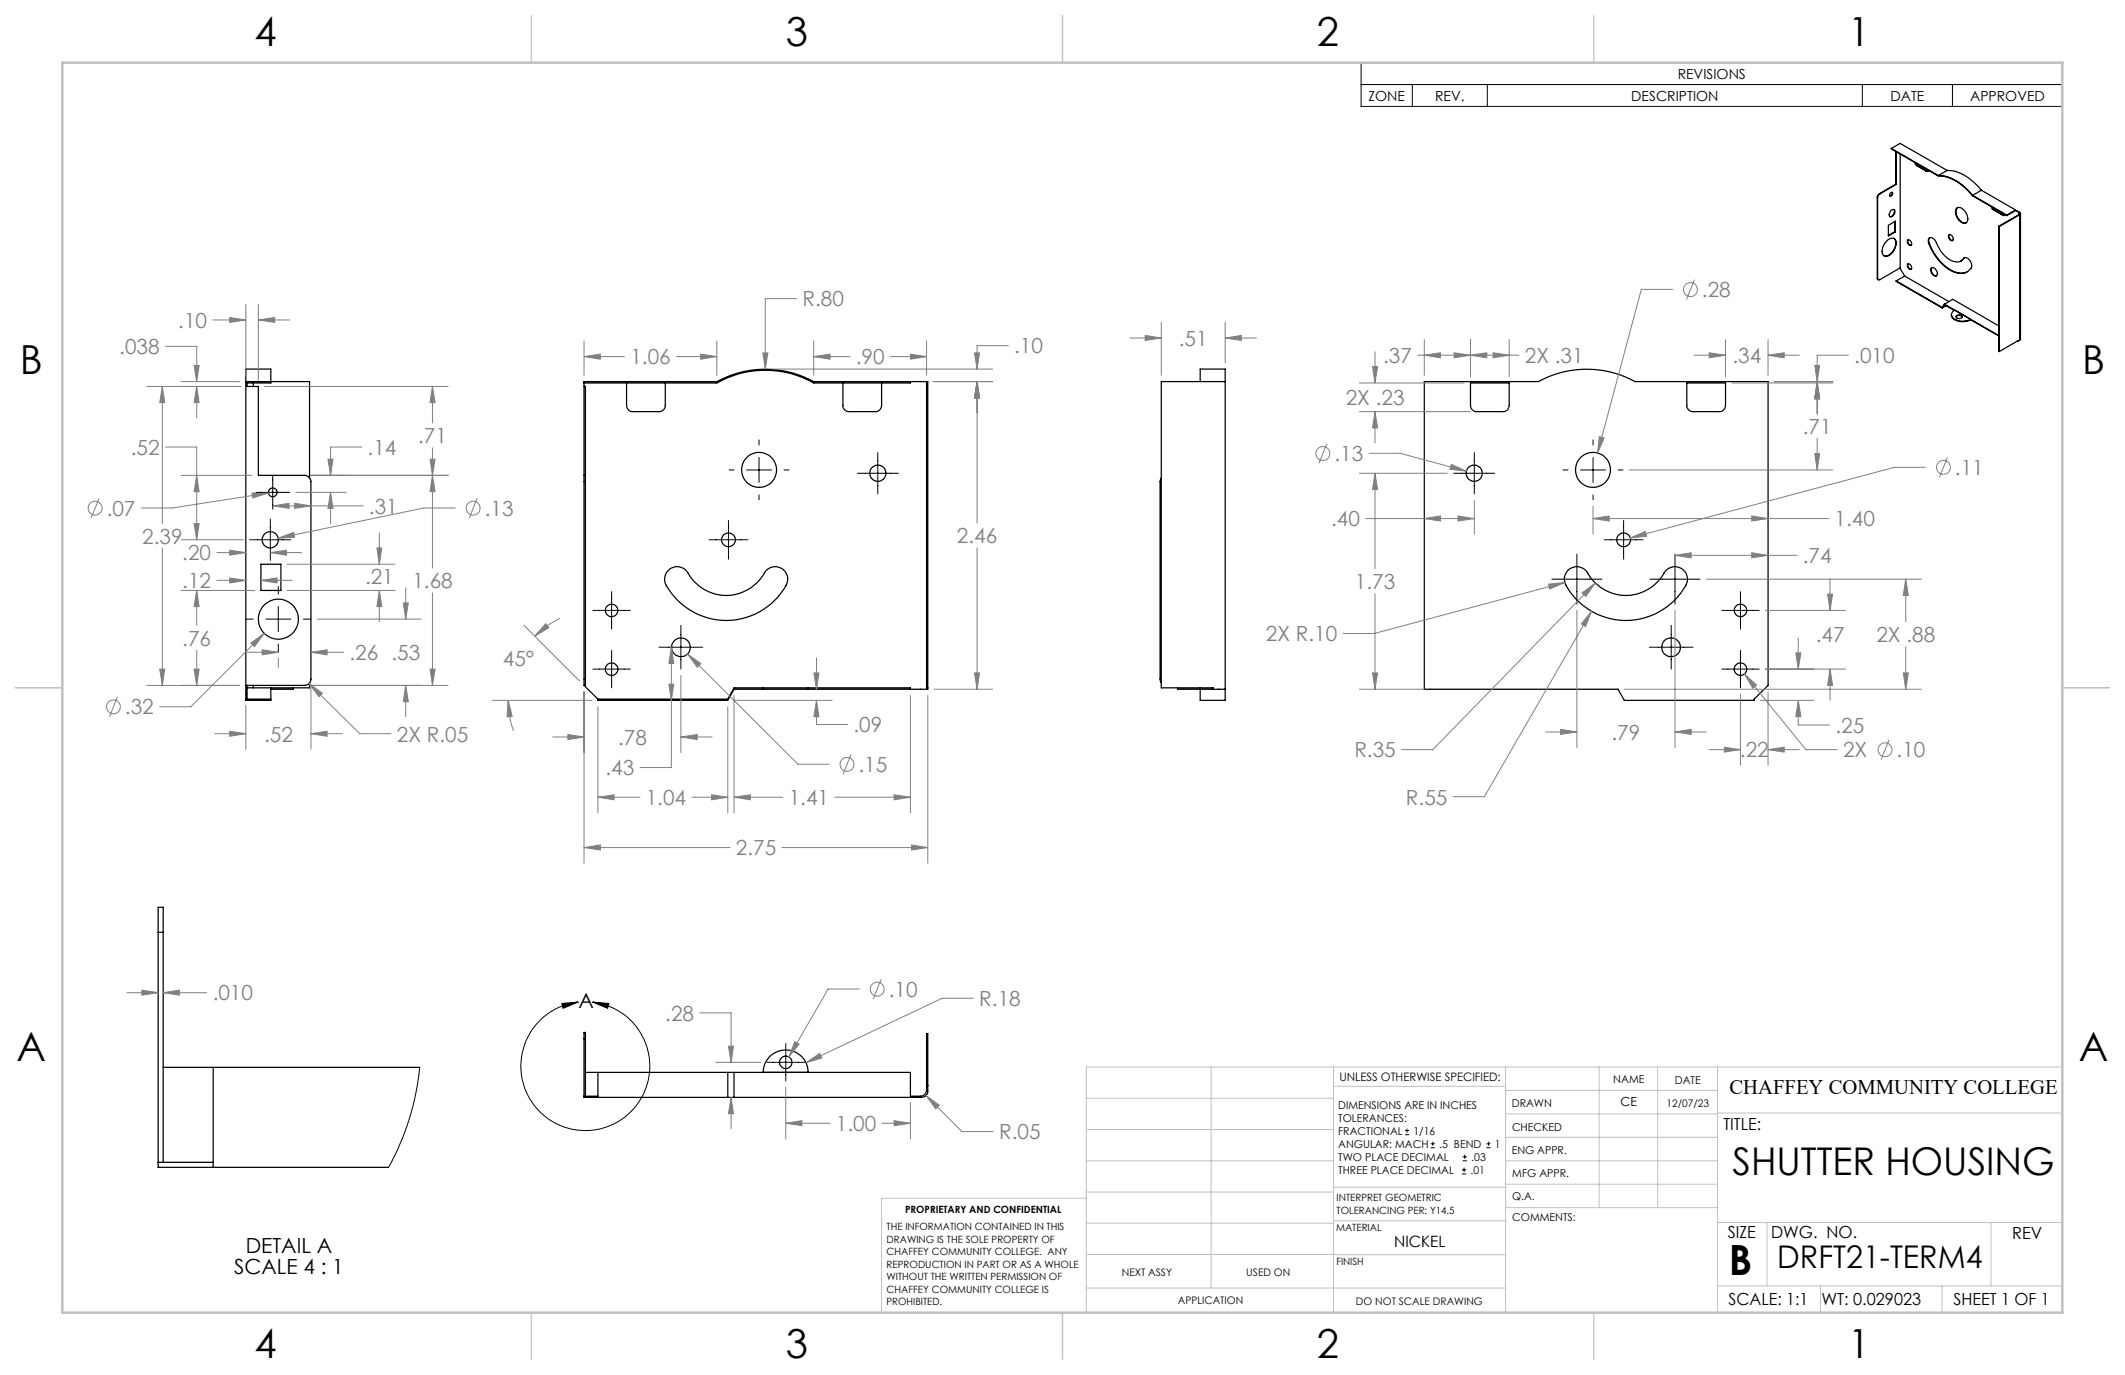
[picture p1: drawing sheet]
<svg xmlns="http://www.w3.org/2000/svg" width="432mm" height="279mm" viewBox="0 0 432 279" stroke-linecap="round" stroke-linejoin="round" font-family="sans-serif">
<g fill="none" stroke="#000" stroke-width=".25">
<path d="M381.9 39.3l-.4 .8M381.9 39.3l.1 .1M382 39.4l-.3 .3-.2 .5M384.1 39.2a.28 .28 0 0 1 .5 0 .28 .28 0 0 1-.1 .4l-.1 .1a.28 .28 0 0 1-.4 .1 .28 .28 0 0 1 .1-.5zM384.3 30.2l9.6 5.6a8.9 8.9 0 0 1 6.5 3.5l.4 .5 7 4M384.3 30.2l9.6 5.5M384.3 30.2l1.8-1.1 9.6 5.5M384.5 39.1a.58 .58 0 0 1-.5 .7M385.2 37.4l.1 .1M385.2 30.8v6.6M385.2 37.4l-3.3 1.9M385.3 37.5l-3.3 1.9"/>
<path d="M385.3 30.8v6.7M386.1 31.3v23.1l-4.1 2.4a.28 .28 0 0 1-.3 .1 .28 .28 0 0 1-.2-.3M389.1 33v.3l.4 .4M389.2 33.1l.4 .6M389.5 33.7l1.9 1.1M389.6 33.7h-.1M389.6 33.7l1.9 1M391.5 34.7l.3 .1M391.5 34.7l-.1 .1M391.9 34.6l-.2 .3-.3-.1M393.9 35.7a9.5 9.5 0 0 1 6.9 4M395.7 34.6a8.9 8.9 0 0 1 6.5 3.6l.4 .5"/>
<path d="M395.7 34.6l-1.8 1.1M400.8 39.7l7 4M402.6 38.7l7.8 4.4a.26 .26 0 0 1 .2 .3 .26 .26 0 0 1-.2 .2M402.6 38.7l-1.8 1M381.5 56.5l.2 .4M381.5 40.1v.1M381.5 56.5v.1M381.5 40.1v16.4M381.5 40.2v16.4M383.2 49.2a1.32 1.32 0 0 1 1.9-.5 2.69 2.69 0 0 1-1.9 3.4 1.29 1.29 0 0 1-.6-2zM383.7 45.8l1.4-.9v2.2l-1.4 .8zM384.2 42.8a.47 .47 0 0 1 .7-.2 .47 .47 0 0 1 .1 .8 .7 .7 0 0 1-1.1 .5v-.5z"/>
<path d="M384.8 42.6a1.01 1.01 0 0 1-.8 1.4M384.8 48.4a2.06 2.06 0 0 1-.3 2.8 1.54 1.54 0 0 1-1.7 .8M385.1 47.1h.1M385.1 45v2.1M385.1 47.1l-1.4 .7M385.3 57.1l9.4 5.5M385.3 57.1l9.4 5.4 .4-.7M386.1 54.5l.9 1.6M387 56.1l9 5.2M387 56.1l-1.7 1M387.6 53.7a.65 .65 0 0 1 .7 .3 .65 .65 0 0 1 0 .8 .81 .81 0 0 1-.7-1.1zM387.6 48.8a.68 .68 0 0 1 .7 .3 .68 .68 0 0 1 0 .8 .83 .83 0 0 1-.7-1.1z"/>
<path d="M387.7 48.7v.1a.78 .78 0 0 0 .7 1M387.7 53.6a.78 .78 0 0 0 .7 1.1M391.9 49.5a10.1 10.1 0 0 0 5.4 5.9 2.43 2.43 0 0 0 3.4-1.4l-.1-.1a1.5 1.5 0 0 0-1.4-1.5l-.2 .1M391.9 49.5a.7 .7 0 0 1-.1-.9 .7 .7 0 0 1 .8-.3 2.65 2.65 0 0 1 1.2 1.8 5 5 0 0 0 4 3.1l.7-.2 .5-.5M392 49.4a9.4 9.4 0 0 0 5.7 6l1 .1 1.1-.3M392 49.4l-.1 .1M392.1 48.3a.99 .99 0 0 0-.1 1.1M392.4 54.5a.83 .83 0 0 1 1.2 .8 .53 .53 0 0 1-.2 .8 .53 .53 0 0 1-.7-.4 1.18 1.18 0 0 1-.3-1.2zM392.6 54.4a1.12 1.12 0 0 0 .9 1.6M396 47.7a.72 .72 0 0 1 .8 .4 .72 .72 0 0 1-.2 .8h-.2a.86 .86 0 0 1-.4-1.2zM396.1 47.7l-.1 .1a.91 .91 0 0 0 .8 1.1M397.6 42.3a1.22 1.22 0 0 1 1.7 .7 1.87 1.87 0 0 1 .3 2.3 1.61 1.61 0 0 1-2-1.3 1.8 1.8 0 0 1 0-1.7z"/>
<path d="M397.8 42.2a2.22 2.22 0 0 0 1.3 3.1h.5M399.1 52.5l-.6 .5M399.1 52.5h-.1M399.2 52.4l-.1 .1M404.6 42l.5 .7M404.7 42.1l.5 .5M405.1 42.7l1.9 1M405.2 42.6l-.1 .1M405.2 42.6l1.8 1.1M406.2 46v25.4h.1M406.2 46h.1M406.3 46v25.4"/>
<path d="M407 43.7h.3M407 43.7h.1M407.4 43.6l-.2 .2-.2-.1M407.8 43.7v.1M409.5 42.7l.7 .4M409.5 42.7l-1.7 1M409.5 42.7l-1.7 1.1M410.2 43.1a.26 .26 0 0 1 .2 .3 .26 .26 0 0 1-.2 .2M410.2 43.6l-4 2.4M410.2 43.1v.5M410.4 43.6v25.5M410.4 43.6l-4.1 2.4"/>
<path d="M410.6 43.4v25.6l-.2 .1M50 77.5v-2.5h5v2.8h-4.8v.7h2.3v18.1h9.4a1.33 1.33 0 0 1 1.3 1.3v40.1a1.33 1.33 0 0 1-1.3 1.3h-11.9M50 77.5h12.9v19.6M50 77.5v64.8h5v-2.5M51.5 77.8v.7M118.7 78.5h.3v18.1M127.3 77.8v4.6a1.26 1.26 0 0 0 1.3 1.2h5.3a1.21 1.21 0 0 0 1.3-1.2v-4.6M171.3 77.8v4.6a1.21 1.21 0 0 0 1.2 1.2h5.4a1.26 1.26 0 0 0 1.2-1.2v-4.6M185 77.5v.3h-19.7a20 20 0 0 0-19.6 0h-27M188.3 77.5h-23a20.5 20.5 0 0 0-19.6 0h-27v19.1M188.3 77.5h.2v62.6h-.2M188.3 77.5v62.6"/>
<path d="M243.9 77.5v-2.5h5.1v2.5M249 77.5h-13v62.3h10.5v.3M249 77.5v64.8h-5.1v-2.5M289.4 77.5h23.2a20.5 20.5 0 0 1 19.6 0h27.1v61.8l-2.9 2.8v.2h-26.3l-1.3-2.2h-39.4zM298.8 77.8h7.9v4.6a1.21 1.21 0 0 1-1.3 1.2h-5.3a1.26 1.26 0 0 1-1.3-1.2zM342.8 77.8h7.8v4.6a1.26 1.26 0 0 1-1.2 1.2h-5.4a1.21 1.21 0 0 1-1.2-1.2zM394.7 62.6l.4-.7 2 1.2M395.1 61.8l11.1 6.4M395.1 61.8l1.7-1 9.4 5.4M395.5 62.1l-.8 .5M396.5 63.9a1.66 1.66 0 0 0 1.8 1.4h1.4l.7-.3M397.2 63a1.05 1.05 0 0 0-.6 1.2 1.05 1.05 0 0 0 .9 .8 3.5 3.5 0 0 0 2.9-.1v.1"/>
<path d="M397.5 64.4a.79 .79 0 0 1 1.2 0M397.5 64.2l.4-.2a.44 .44 0 0 1 .6 0 .44 .44 0 0 1 .1 .6 .61 .61 0 0 1-.7 .1 .61 .61 0 0 1-.4-.5zM400.4 65l5.8 3.3M409.9 69.4h.1M410 69.4v-.1l-3.7 2.1M410.4 69.1l-.4 .3M118.7 96.6v42.7M118.7 96.6h.3M119 96.6v42.7h-.3M236 97.1l-.3 .8v40.1l.3 .8M53 114.7h4.1v5.3h-4.1zM135.9 115.9a2.51 2.51 0 0 1 3.9 .6 8.9 8.9 0 0 0 15.7-.4 2.54 2.54 0 0 1 3.4-.5 2.54 2.54 0 0 1 .8 3.3 13.9 13.9 0 0 1-24.6-.8l.1-1.2z"/>
<path d="M318.7 115.9a2.51 2.51 0 0 1 3.9 .6 8.9 8.9 0 0 0 15.8-.4 2.54 2.54 0 0 1 3.4-.5 2.54 2.54 0 0 1 .8 3.3 13.9 13.9 0 0 1-24.6-.4l-.1-.4a2.48 2.48 0 0 1 .8-2.2zM50.2 139.8h4.8M50.2 139.3v2.8M51.5 139.3v.5M55 139.8h4.6M59.6 139.8v.3h-4.6M62.9 138.8v1h-3.3M118.7 139.3l2.8 2.8M155.1 139.8h9.1M155.1 139.8v.3M155.1 139.8h-5.9l-1.3 2.3h-26.4M164.2 139.8v.3"/>
<path d="M164.2 139.8h20.8v.3M188.3 139.8h.2M239.3 139.8v.3h9.7M50 142.1h5M155.1 140.1h9.1M155.1 140.1h-5.9l-1.3 2.2h-26.4v-.2M164.2 140.1h24.1M32.1 189.4v-5h1.1v5M32.1 189.4v47.8h46.9M32.1 189.4h1.1M33.2 189.4v46.8M33.2 216.9h52.1"/>
<path d="M43.3 216.9v20.3M118.7 211.1v11.9h68.6a1.26 1.26 0 0 0 1.2-1.3v-11.7h-.2v11.5a1.26 1.26 0 0 1-1.3 1.2h-2v-4.8h-66M118.7 211.1v-1.3h.3v1.3M118.7 211.1h.3M119 211.1v11.6M121.5 217.9v5.1M147.9 217.9v5.1M149.2 217.9v5.1M155.1 217.9a4.6 4.6 0 0 1 4.5-4.5 4.6 4.6 0 0 1 4.6 4.5M32.1 236.2h11.2M118.7 222.7h2.8M188.3 220.6h.2"/>
<circle cx="154.2" cy="95.5" r="3.6"/>
<circle cx="178.4" cy="96.2" r="1.65"/>
<circle cx="299.6" cy="96.2" r="1.65"/>
<circle cx="323.7" cy="95.5" r="3.6"/>
<circle cx="54.9" cy="109.7" r="1.65"/>
<circle cx="55.4" cy="100" r=".89"/>
<circle cx="148" cy="109.7" r="1.4"/>
<circle cx="329.9" cy="109.7" r="1.41"/>
<circle cx="56.6" cy="125.8" r="4.1"/>
<circle cx="124.3" cy="136" r="1.28"/>
<circle cx="124.3" cy="124" r="1.27"/>
<circle cx="138.4" cy="131.5" r="1.9"/>
<circle cx="339.6" cy="131.5" r="1.9"/>
<circle cx="353.7" cy="124" r="1.27"/>
<circle cx="353.7" cy="136" r="1.28"/>
<circle cx="159.7" cy="215.9" r="1.27"/>
</g>
<g fill="none" stroke="#000" stroke-width=".2">
<path d="M276.6 12.7h142.5v8.9h-142.5zM276.6 17.2h142.5M287 17.2v4.4M302.2 17.2v4.4M378.4 17.2v4.4M396.7 17.2v4.4M55.4 96.6v6.9M148.2 95.5h1M151.7 95.5h5.1M154.2 89.4v1M154.2 93v5M159.3 95.5h1"/>
<path d="M174.2 96.2h8.4M178.4 92v8.4M295.4 96.2h8.3M299.6 92v8.4M317.6 95.5h1M321.2 95.5h5M323.7 89.4v1M323.7 93v5M328.8 95.5h1M50.7 109.7h8.4M52 100h6.8M54.9 105.5v8.4"/>
<path d="M56.6 119.2v1.5M144.1 109.7h7.9M148 105.8v7.8M154.2 100.6v1M315.3 117.7h10.2M320.4 112.6v10.2M323.7 100.6v1M326 109.7h7.9M329.9 105.8v7.8M335.3 117.7h10.1M340.4 112.6v10.2M50 125.8h1.5"/>
<path d="M54 125.8h5.1M56.6 123.3v5M56.6 130.9v1.5M61.6 125.8h1.6M120.5 136h7.6M120.5 124h7.6M124.3 120.2v7.6M124.3 132.2v7.6M133.9 131.5h8.9M138.4 127.1v8.9M335.1 131.5h8.9M339.6 127.1v8.9"/>
<path d="M349.8 136h7.7M349.8 124h7.7M353.7 120.2v7.6M353.7 132.2v7.6M85.3 216.9l-.8 5.1-1.2 5.1-1.7 4.6-1.2 2.7-1.4 2.8M114.2 203.9l3.3-.3-3.1 1.3zM117.5 203.6a13.1 13.1 0 0 0-9.6 20 13.1 13.1 0 0 0 22.1 0 13.1 13.1 0 0 0-9.6-20M120.4 203.6l3.3 .3-.2 1zM155.9 215.9h7.6M159.7 212.1v7.6M285.5 230.6h.8M285.5 229.7h.8"/>
<path d="M285.9 229.3v.9M290.7 233.2h.8M290.7 232.4h.8M291.1 232v.8M297.1 238.5h.8M297.1 237.7h.8M297.2 235.9h.9M297.2 235.1h.9M297.5 237.3v.8M297.6 234.6v.9M302 233.2h.9M302 232.4h.9"/>
<path d="M302.5 232v.8"/>
</g>
<g fill="none" stroke="#808080" stroke-width=".2">
<path d="M339.9 58.8h-6.4l-8.9 33.2M344.3 56.8l-1.6 4.1M29.8 78.5h19.1M33 78.5l.5 3.3h-1zM33 78.5v27.9M33.6 70.4h6.4v7.1M36.8 77.5h11.9M39.4 74.3h1.1l-.5 3.2zM40 78.5l.5 3.3h-1.1zM40 78.5v6.4M43.3 65h6.7M46.7 64.5l3.3 .5-3.3 .5z"/>
<path d="M50 61.8v14.5M52.5 65l3.3-.5v1zM52.5 61.8v15.5M52.5 65h6.3M53.8 78.5h37.3M87.9 78.5l.5 3.3h-1zM87.9 78.5v7.4M118.7 72.5l3.3-.5v1zM118.7 69.3v7M118.7 72.5h8.2M137.5 72.5h8.2M142.4 72l3.3 .5-3.3 .5z"/>
<path d="M145.7 69.3v7M155 71.7h1l-.5 3.3zM156.8 75h44.9M161.9 60.7h-6.4v14.3M165.3 72.5l3.4-.5v1zM165.3 69.3v7M165.3 72.5h7.4M180.9 72.5h7.4M185 72l3.3 .5-3.3 .5zM188.3 69.3v7M189.5 77.5h12.2M198 71.7h1l-.5 3.3z"/>
<path d="M198.5 77.5l.5 3.4h-1zM198.5 77.5v28.8M204.9 70.2h-6.4v4.8M229.6 68.7h6.4M232.7 68.2l3.3 .5-3.3 .5zM236 65.5v10.8M249 68.7l3.2-.5v1zM249 65.5v8.2M249 68.7h6.3M276.2 77.8h21.3M278.9 74.5h1l-.5 3.3zM279.4 71.5v6.3"/>
<path d="M288.1 72.2h20.5M289.4 72.2l3.3-.5v1zM289.4 69v7.3M295.5 71.7l3.3 .5-3.3 .5zM298.8 72.2l3.3-.5v1zM298.8 69v7.6M303.4 71.7l3.3 .5-3.3 .5zM306.7 69v7.6M344.3 72.2h6.3M347.3 71.7l3.3 .5-3.3 .5zM350.6 69v7.6M351.9 77.8h20.5"/>
<path d="M359.3 72.2l3.2-.5v1zM359.3 72.2h6.3M359.3 69v7.3M360.5 77.5h11.9M368.8 74.3h.9l-.4 3.2zM369.3 77.8l.4 3.3h-.9zM369.3 77.5l.4 3.4h-.9zM375.6 72.2h-6.3v12M33.6 90.8h6.4v18.9M36.8 96.6h14.4M40 96.6l.5 3.3h-1.1zM63.2 96.6h27.9"/>
<path d="M66.6 93.3h1.1l-.5 3.3zM73.5 90.8h-6.3v5.8M87.4 93.3h1l-.5 3.3zM87.9 96.6l.5 3.3h-1zM87.9 91v24.4M269.6 90.1l-1.6 4.1M276.2 83.6h22.6M276.2 96.2h17.9M278.2 92.1h6.3l13.5 3.6M279.4 83.6l.5 3.4h-1zM279.4 96.2l.5 3.2h-1zM279.4 83.6v6.4"/>
<path d="M279.4 96.2v19.4M294.9 94.4l3.1 1.3-3.4-.3zM325 88.7l1 .3-1.4 3zM331 95.5h41.4M368.8 92.2h.9l-.4 3.3zM369.3 89v6.5M391.3 95h-6.4l-53.6 14.3M395.7 93l-1.6 4M20.1 101.2l-1.6 4.1M33 111.4v27.9M36.8 120h15M36.8 109.7h12.7"/>
<path d="M39.4 106.4h1.1l-.5 3.3zM40 120l.5 3.3h-1.1zM40 120v7.1M44.1 117.9h5.9M44.1 112.3h5.9M46.7 117.4l3.3 .5-3.3 .6zM46.7 111.8l3.3 .5-3.3 .5zM51.2 100.2h3.3l-3.1 1zM53 117.9l3.3-.5v1.1zM53 117.9h6.4M54.5 100.2l-19.5 3h-6.3M54.9 112.3l3.3-.5v1z"/>
<path d="M54.9 112.3h6.4M55.4 102.8l3.3-.5v1zM55.4 102.8h18.4M56.5 109.4l3.2-1.2 .2 1zM58.3 120h22M58.3 114.7h22M59.9 102.3l3.3 .5-3.3 .5zM60.1 100h10.2M67.2 100l.5 3.3h-1.1zM67.2 100v6.4M76.6 111.3h1l-.5 3.4zM77.1 108.3v6.4"/>
<path d="M77.1 120v6.3M77.1 120l.5 3.3h-1zM82.4 119.5v6.3M92.5 103.2h-6.4l-29.6 6.2M96.9 101.2l-1.5 4.1M198.5 111.3v28.8M277.5 105.4h22.1M289.4 105.4l3.3-.6v1.1zM296.3 104.8l3.3 .6-3.3 .5zM299.6 101.6v6.9M314.6 118.7l3.4-.3-3.1 1.3zM318 118.4l-38.7 10.3h-6.4"/>
<path d="M323.7 105.4l3.3-.6v1.1zM323.7 105.4h47.9M323.7 102.8v5.7M324.2 118.5l-33.1 33.8h-6.3M331.3 109.3l3-1.3 .3 1zM340.4 112.9l3.2-.6v1zM340.4 112.9h24.8M346.7 117.7h43.7M356 104.8l3.3 .6-3.3 .5zM356 112.3l3.3 .6-3.3 .4zM371.9 117.7v6.3M387.2 117.7l.6 3.3h-1z"/>
<path d="M387.2 117.7v8.6M29.8 139.3h18.9M32.5 136h1l-.5 3.3zM39.4 136h1.1l-.5 3.3zM40 132.2v7.1M50.2 132.5h6.4M51 130.7l2.7-2-2 2.7zM53.3 132l3.3 .5-3.3 .6zM53.7 128.7l-14.9 14.9h-6.4M56.6 133.7v2M62.8 138.9l10.3 10.2h6.3M62.8 138.9l2.7 2-.7 .7z"/>
<path d="M63.2 132.5l3.3-.5v1.1zM63.2 132.5h6.6M64.5 125.8h21.1M82 122.5h1l-.6 3.3zM82.4 139.3l.6 3.3h-1zM82.4 139.3v6.3M87.4 136h1l-.5 3.3zM87.9 120.5v18.8M91.1 139.3h-27.9v13M106.4 127l11.4 11.4M110.9 126.8l.6 .7-2.8 1.8zM113.8 125.7a17.8 17.8 0 0 0-5.1 3.6"/>
<path d="M135.9 139h1l-.5 3.3zM136.4 131.5l.5 3.3h-1zM136.4 131.5v24.5h-6.3M138.4 137.2v15.7M139.7 132.9l2.7 2-.7 .7zM139.7 132.9l22.4 22.4h6.4M165.4 136.7h1l-.5 3.4zM165.9 133.7v6.4M198 136.7h1l-.5 3.4zM278.9 136.7h1l-.5 3.4zM279.4 120.6v19.5M320.4 124v27.9"/>
<path d="M321.5 120.5l2.7-2-2 2.7zM323.4 124.2l-1.2 3.1-.9-.5zM323.4 124.2l-21.8 37.7h-6.3M340.4 124v27.9M354.5 136.9l12.5 15.4h6.3M354.5 136.9l2.4 2.3-.7 .6zM358.7 124h16.3M358.7 136h16.3M364.9 132.7h1l-.5 3.3zM365.4 129.6v6.4M371.4 120.7h1l-.5 3.3zM371.9 136l.5 3.3h-1z"/>
<path d="M371.9 136v6.3M386.8 136.7h1l-.6 3.4zM387.2 131.4v8.7M23.8 141.6l-1.5 4.1M43.6 149.1h6.4M46.7 148.6l3.3 .5-3.3 .5zM50 143.3v9M63.2 149.1l3.3-.5v1zM63.2 149.1h6.3M100.1 142.3h20.1M103.3 142.3l.8 3.3-1.1 .1zM103.3 142.3a19.6 19.6 0 0 0 1 6.2"/>
<path d="M112.3 149.8h6.4M115.4 149.3l3.3 .5-3.3 .5zM118.7 140.5v34.9M121.5 143.6v21.6M138.4 149.8l3.3-.5v1zM138.4 149.8h6.3M147.9 143.6v21.6M149.2 142.3h19.9M149.2 141.3v23.9M165.9 142.3l.5 3.3h-1zM165.9 142.3v4.9h6.4M172.9 153.3l-1.6 4"/>
<path d="M185 141.3v23.9M188.5 141.3v34.1M189.8 140.1h11.9M276.2 140.1h13.2M314.1 148.7h6.3M317.1 148.2l3.3 .5-3.3 .5zM330.1 140.1h60.3M340.4 148.7l3.2-.5v1zM340.4 148.7h6.3M347.3 152.3h6.4M350.4 151.8l3.3 .5-3.3 .5zM353.7 141v14.5"/>
<path d="M357.7 142.3h10.9M359.3 152.3l3.2-.5v1zM359.3 140.5v15M359.3 152.3h6.3M365.4 142.3l.5 3.3h-1zM365.4 142.3v5h6.4M383.9 150.3l-1.7 4.1M118.7 172.2l3.3-.5v1zM118.7 172.2h29.6M121.5 162l3.3-.5v1zM121.5 162h8.5M140.6 162h7.3"/>
<path d="M144.6 161.5l3.3 .5-3.3 .5zM149.2 162l3.3-.5v1zM149.2 162h9.9M158.9 172.2h29.6M169.6 162h15.4M181.7 161.5l3.3 .5-3.3 .5zM185.2 171.7l3.3 .5-3.3 .5zM179 199l-1.6 4M25.8 201.7h6.3M28.8 201.2l3.3 .5-3.3 .5zM33.2 201.7l3.2-.5v1zM33.2 201.7h8.8"/>
<path d="M142.2 205.8h6.4v10.1M145.4 215.9h9.2M148 212.6h1l-.4 3.3zM161.5 211.7l.9 .5-2.1 2.6zM163.8 215.9l2.7-1.8 .5 .9zM174.6 201h-6.3l-8 13.8M197.8 202.8h-6.3l-27.7 13.1M148.6 223l.4 3.3h-1zM148.6 223v6.3M159.7 228.2l3.2-.5v1zM159.7 220.9v10.5M159.7 228.2h9"/>
<path d="M179.2 228.2h5.8M181.7 227.7l3.3 .5-3.3 .5zM185 224v7.4M188.2 222.6l2.7 2-.8 .7zM188.2 222.6l7.3 7.3h6.3"/>
<circle cx="343.5" cy="58.9" r="1.41"/>
<circle cx="268.8" cy="92.2" r="1.41"/>
<circle cx="394.9" cy="95" r="1.41"/>
<circle cx="19.3" cy="103.3" r="1.41"/>
<circle cx="96.1" cy="103.3" r="1.4"/>
<circle cx="23" cy="143.6" r="1.4"/>
<circle cx="172.1" cy="155.3" r="1.42"/>
<circle cx="383" cy="152.4" r="1.42"/>
<circle cx="178.2" cy="201" r="1.42"/>
</g>
<g fill="none" stroke="#c0c0c0" stroke-width=".2">
<path d="M246.1 216.8v44.9M271 216.8v49.9M305.9 216.8v49.9M324.9 216.8v28.6M336.8 216.8v28.6M349 216.8v49.9M419.1 216.8h-198.4v49.9M220.7 235.9h50.3M220.7 229.5h50.3M220.7 223.2h50.3M271 220.7h34.9M305.9 231.1h43.1"/>
<path d="M305.9 226.3h43.1M305.9 221.6h43.1M305.9 235.9h43.1M349 226.2h70.1M220.7 248.6h50.3M220.7 242.2h50.3M220.7 254.9h50.3M220.7 243.5h-41.6v23.2M271 255h34.9M271 248.1h35M271 241.2h35M305.9 240.6h43.1"/>
<path d="M306 245.4h43M349 248.4h70.1M359.1 248.4v12.9M404.6 248.4v12.9M220.7 261.7h85.2M349 261.3h70.1M369.9 261.3v5.4M394.6 261.3v5.4"/>
</g>
<path d="M108 3.2v9.5M215.9 3.2v9.5M323.8 3.2v9.5M3.1 139.7h9.6M419.1 139.7h9.5M108 266.7v9.6M215.9 266.7v9.6M323.8 266.7v9.6" fill="none" stroke="#c0c0c0" stroke-width=".25"/>
<path d="M12.7 12.7h406.4v254h-406.4z" fill="none" stroke="#c0c0c0" stroke-width=".5"/>
<path d="M114.2 203.9l3.3-.3-3.1 1.3zM120.4 203.6l3.3 .3-.2 1z" fill="#000"/>
<path d="M198 136.7h1l-.5 3.4zM198.5 77.5l.5 3.4h-1zM185.2 171.7l3.3 .5-3.3 .5zM118.7 172.2l3.3-.5v1zM121.5 162l3.3-.5v1zM144.6 161.5l3.3 .5-3.3 .5zM110.9 126.8l.6 .7-2.8 1.8zM103.3 142.3l.8 3.3-1.1 .1zM155 71.7l.5 3.3 .5-3.3zM185 72l3.3 .5-3.3 .5zM165.3 72.5l3.4-.5v1zM142.4 72l3.3 .5-3.3 .5zM118.7 72.5l3.3-.5v1zM198.5 77.5l.5 3.4h-1zM198 71.7h1l-.5 3.3zM165.9 142.3l.5 3.3h-1zM165.4 136.7h1l-.5 3.4zM139.7 132.9l2 2.7 .7-.7zM115.4 149.3l3.3 .5-3.3 .5zM138.4 149.8l3.3-.5v1zM135.9 139h1l-.5 3.3zM136.4 131.5l.5 3.3h-1zM181.7 161.5l3.3 .5-3.3 .5zM149.2 162l3.3-.5v1zM161.5 211.7l-1.2 3.1 2.1-2.6zM163.8 215.9l3.2-.9-.5-.9zM188.2 222.6l1.9 2.7 .8-.7zM148 212.6h1l-.4 3.3zM148.6 223l.4 3.3h-1zM159.7 228.2l3.2-.5v1zM181.7 227.7l3.3 .5-3.3 .5zM232.7 68.2l3.3 .5-3.3 .5zM249 68.7l3.2-.5v1zM62.8 138.9l2 2.7 .7-.7zM87.9 96.6l.5 3.3h-1zM87.4 136h1l-.5 3.3zM46.7 64.5l3.3 .5-3.3 .5zM52.5 65l3.3-.5v1zM46.7 148.6l3.3 .5-3.3 .5zM63.2 149.1l3.3-.5v1zM87.4 93.3h1l-.5 3.3zM87.9 78.5l.5 3.3h-1zM33 78.5l.5 3.3h-1zM32.5 136h1l-.5 3.3zM39.4 74.3h1.1l-.5 3.2zM40 78.5l.5 3.3h-1.1zM51 130.7l.7 .7 2-2.7zM82 122.5h1l-.6 3.3zM82.4 139.3l.6 3.3h-1zM53.3 132l3.3 .5-3.3 .6zM63.2 132.5l3.3-.5v1.1zM77.1 120l.5 3.3h-1zM76.6 111.3h1l-.5 3.4zM53 117.9l3.3-.5v1.1zM46.7 117.4l3.3 .5-3.3 .6zM40 120l.5 3.3h-1.1zM39.4 136h1.1l-.5 3.3zM56.5 109.4l3.4-.2-.2-1zM51.2 100.2l.2 1 3.1-1zM54.9 112.3l3.3-.5v1zM46.7 111.8l3.3 .5-3.3 .5zM39.4 106.4h1.1l-.5 3.3zM40 96.6l.5 3.3h-1.1zM67.2 100l.5 3.3h-1.1zM66.6 93.3h1.1l-.5 3.3zM55.4 102.8l3.3-.5v1zM59.9 102.3l3.3 .5-3.3 .5zM28.8 201.2l3.3 .5-3.3 .5zM33.2 201.7l3.2-.5v1zM278.9 74.5h1l-.5 3.3zM279.4 83.6l.5 3.4h-1zM298.8 72.2l3.3-.5v1zM303.4 71.7l3.3 .5-3.3 .5zM289.4 72.2l3.3-.5v1zM295.5 71.7l3.3 .5-3.3 .5zM347.3 71.7l3.3 .5-3.3 .5zM359.3 72.2l3.2-.5v1zM369.3 77.8l.4 3.3h-.9zM368.8 74.3h.9l-.4 3.2zM294.9 94.4l-.3 1 3.4 .3zM325 88.7l-.4 3.3 1.4-3zM331.3 109.3l3.3-.3-.3-1zM289.4 105.4l3.3-.6v1.1zM296.3 104.8l3.3 .6-3.3 .5zM279.4 96.2l.5 3.2h-1zM278.9 136.7h1l-.5 3.4zM368.8 92.2h.9l-.4 3.3zM369.3 77.5l.4 3.4h-.9zM323.7 105.4l3.3-.6v1.1zM356 104.8l3.3 .6-3.3 .5zM321.5 120.5l.7 .7 2-2.7zM323.4 124.2l-2.1 2.6 .9 .5zM314.6 118.7l.3 1 3.1-1.3zM317.1 148.2l3.3 .5-3.3 .5zM340.4 148.7l3.2-.5v1zM387.2 117.7l.6 3.3h-1zM386.8 136.7h1l-.6 3.4zM340.4 112.9l3.2-.6v1zM356 112.3l3.3 .6-3.3 .4zM354.5 136.9l1.7 2.9 .7-.6zM371.4 120.7h1l-.5 3.3zM371.9 136l.5 3.3h-1zM364.9 132.7h1l-.5 3.3zM365.4 142.3l.5 3.3h-1zM350.4 151.8l3.3 .5-3.3 .5zM359.3 152.3l3.2-.5v1z" fill="#808080"/>
<text font-size="8.5" x="351.3" y="259">B</text>
<g font-size="8.1">
<text x="51.7" y="9.3">4</text>
<text x="159.7" y="9.3">3</text>
<text x="267.6" y="9.3">2</text>
<text x="375.6" y="9.3">1</text>
<text x="4" y="76">B</text>
<text x="423.1" y="76">B</text>
<text x="3.3" y="215.7">A</text>
<text x="422.4" y="215.7">A</text>
<text x="51.7" y="276">4</text>
<text x="159.7" y="276">3</text>
<text x="267.6" y="276">2</text>
<text x="375.6" y="276">1</text>
</g>
<text font-size="7.8" x="352" y="238.8">SHUTTER HOUSING</text>
<text font-size="6.3" x="361.2" y="257.6">DRFT21-TERM4</text>
<g font-size="4.2" fill="#808080">
<text x="163.1" y="62.3">R.80</text>
<text x="345.8" y="60.4">.28</text>
<text x="24.2" y="72">.038</text>
<text x="36.2" y="66.6">.10</text>
<text x="206.1" y="71.8">.10</text>
<text x="239.5" y="70.3">.51</text>
<text x="128.1" y="74.1">1.06</text>
<text x="173.9" y="74.1">.90</text>
<text x="281.1" y="73.8">.37</text>
<text x="309.8" y="73.8">2X .31</text>
<text x="352" y="73.8">.34</text>
<text x="376.8" y="73.8">.010</text>
<text x="273.4" y="82.3">2X .23</text>
<text x="366.3" y="88.1">.71</text>
<text x="26.6" y="92.4">.52</text>
<text x="74.7" y="92.4">.14</text>
<text x="85" y="90">.71</text>
<text x="271.2" y="93.7">.13</text>
<text x="397.2" y="96.5">.11</text>
<text x="21.7" y="104.8">.07</text>
<text x="75" y="104.4">.31</text>
<text x="98.5" y="104.8">.13</text>
<text x="270.5" y="106.9">.40</text>
<text x="372.8" y="106.9">1.40</text>
<text x="28.9" y="110.5">2.39</text>
<text x="37" y="113.9">.20</text>
<text x="194.4" y="110.4">2.46</text>
<text x="37" y="119.5">.12</text>
<text x="74.2" y="118.6">.21</text>
<text x="83.8" y="119.5">1.68</text>
<text x="275.3" y="119.7">1.73</text>
<text x="366.3" y="114.4">.74</text>
<text x="37" y="131.2">.76</text>
<text x="257.2" y="130.3">2X R.10</text>
<text x="369" y="130.4">.47</text>
<text x="381.3" y="130.5">2X .88</text>
<text x="71" y="134.1">.26 .53</text>
<text x="102.2" y="135.4">45°</text>
<text x="25.4" y="145.2">.32</text>
<text x="173.4" y="148.8">.09</text>
<text x="373" y="148.9">.25</text>
<text x="53.7" y="150.7">.52</text>
<text x="80.6" y="150.7">2X R.05</text>
<text x="125.6" y="151.4">.78</text>
<text x="275.2" y="153.9">R.35</text>
<text x="327.5" y="150.3">.79</text>
<text x="353.5" y="153.9">.22</text>
<text x="374.5" y="153.9">2X</text>
<text x="385.4" y="153.9">.10</text>
<text x="123" y="157.6">.43</text>
<text x="174.5" y="156.8">.15</text>
<text x="131.2" y="163.6">1.04</text>
<text x="160.3" y="163.6">1.41</text>
<text x="285.7" y="163.5">R.55</text>
<text x="149.5" y="173.8">2.75</text>
<text x="43.2" y="203.3">.010</text>
<text x="180.6" y="202.5">.10</text>
<text x="135.2" y="207.4">.28</text>
<text x="199" y="204.4">R.18</text>
<text x="169.8" y="229.8">1.00</text>
<text x="203" y="231.5">R.05</text>
</g>
<g font-size="4.2">
<text x="117.5" y="204.8">A</text>
<text x="351.4" y="222.2">CHAFFEY COMMUNITY COLLEGE</text>
<text x="49.9" y="254.6">DETAIL A</text>
<text x="47.6" y="258.8">SCALE 4 : 1</text>
</g>
<g font-size="3.4">
<text x="350.2" y="229.5">TITLE:</text>
<text x="351.1" y="251.6">SIZE</text>
<text x="359.9" y="251.6">DWG. NO.</text>
<text x="408.9" y="251.7">REV</text>
<text x="351.2" y="265.2">SCALE: 1:1</text>
<text x="370.1" y="265.3">WT: 0.029023</text>
<text x="396.9" y="265.2">SHEET 1 OF 1</text>
</g>
<text font-size="3.2" x="283.3" y="253.3">NICKEL</text>
<g font-size="2.8">
<text x="340.9" y="16">REVISIONS</text>
<text x="278.1" y="20.4">ZONE</text>
<text x="291.6" y="20.4">REV.</text>
<text x="331.5" y="20.4">DESCRIPTION</text>
<text x="384.1" y="20.4">DATE</text>
<text x="400.3" y="20.4">APPROVED</text>
</g>
<text font-size="2.5" x="329.3" y="224.8">CE</text>
<text font-size="2.4" x="272.2" y="219.7">UNLESS OTHERWISE SPECIFIED:</text>
<g font-size="2.2">
<text x="327.8" y="220.1">NAME</text>
<text x="340.3" y="220.2">DATE</text>
<text x="271.9" y="225.3">DIMENSIONS ARE IN INCHES</text>
<text x="271.9" y="227.9">TOLERANCES:</text>
<text x="307.2" y="224.9">DRAWN</text>
<text x="271.9" y="230.6">FRACTIONAL</text>
<text x="271.9" y="233.2">ANGULAR: MACH</text>
<text x="287.2" y="230.6">1/16</text>
<text x="292.5" y="233.2">.5 BEND</text>
<text x="303.8" y="233.2">1</text>
<text x="307.3" y="229.8">CHECKED</text>
<text x="271.9" y="238.5">THREE PLACE DECIMAL</text>
<text x="271.9" y="235.9">TWO PLACE DECIMAL</text>
<text x="298.8" y="238.5">.01</text>
<text x="299" y="235.9">.03</text>
<text x="307.2" y="234.5">ENG APPR.</text>
<text x="307.3" y="239.2">MFG APPR.</text>
<text x="307.3" y="243.9">Q.A.</text>
<text x="307.3" y="248.1">COMMENTS:</text>
</g>
<g font-size="2.1">
<text x="338.6" y="224.9">12/07/23</text>
<text x="227.9" y="259.2">NEXT ASSY</text>
<text x="253.3" y="259.2">USED ON</text>
<text x="239.3" y="265">APPLICATION</text>
<text x="275.5" y="265.1">DO NOT SCALE DRAWING</text>
</g>
<g font-size="2">
<text x="271.6" y="244.1">INTERPRET GEOMETRIC</text>
<text x="180.2" y="250">THE INFORMATION CONTAINED IN THIS</text>
<text x="183.9" y="246.4">PROPRIETARY AND CONFIDENTIAL</text>
<text x="271.5" y="250.2">MATERIAL</text>
<text x="271.6" y="246.6">TOLERANCING PER: Y14.5</text>
<text x="180.2" y="252.5">DRAWING IS THE SOLE PROPERTY OF</text>
<text x="180.2" y="255.1">CHAFFEY COMMUNITY COLLEGE. ANY</text>
<text x="180.2" y="257.6">REPRODUCTION IN PART OR AS A WHOLE</text>
<text x="271.5" y="257">FINISH</text>
<text x="180.2" y="260.1">WITHOUT THE WRITTEN PERMISSION OF</text>
<text x="180.2" y="262.6">CHAFFEY COMMUNITY COLLEGE IS</text>
<text x="180.2" y="265.2">PROHIBITED.</text>
</g>
</svg>
